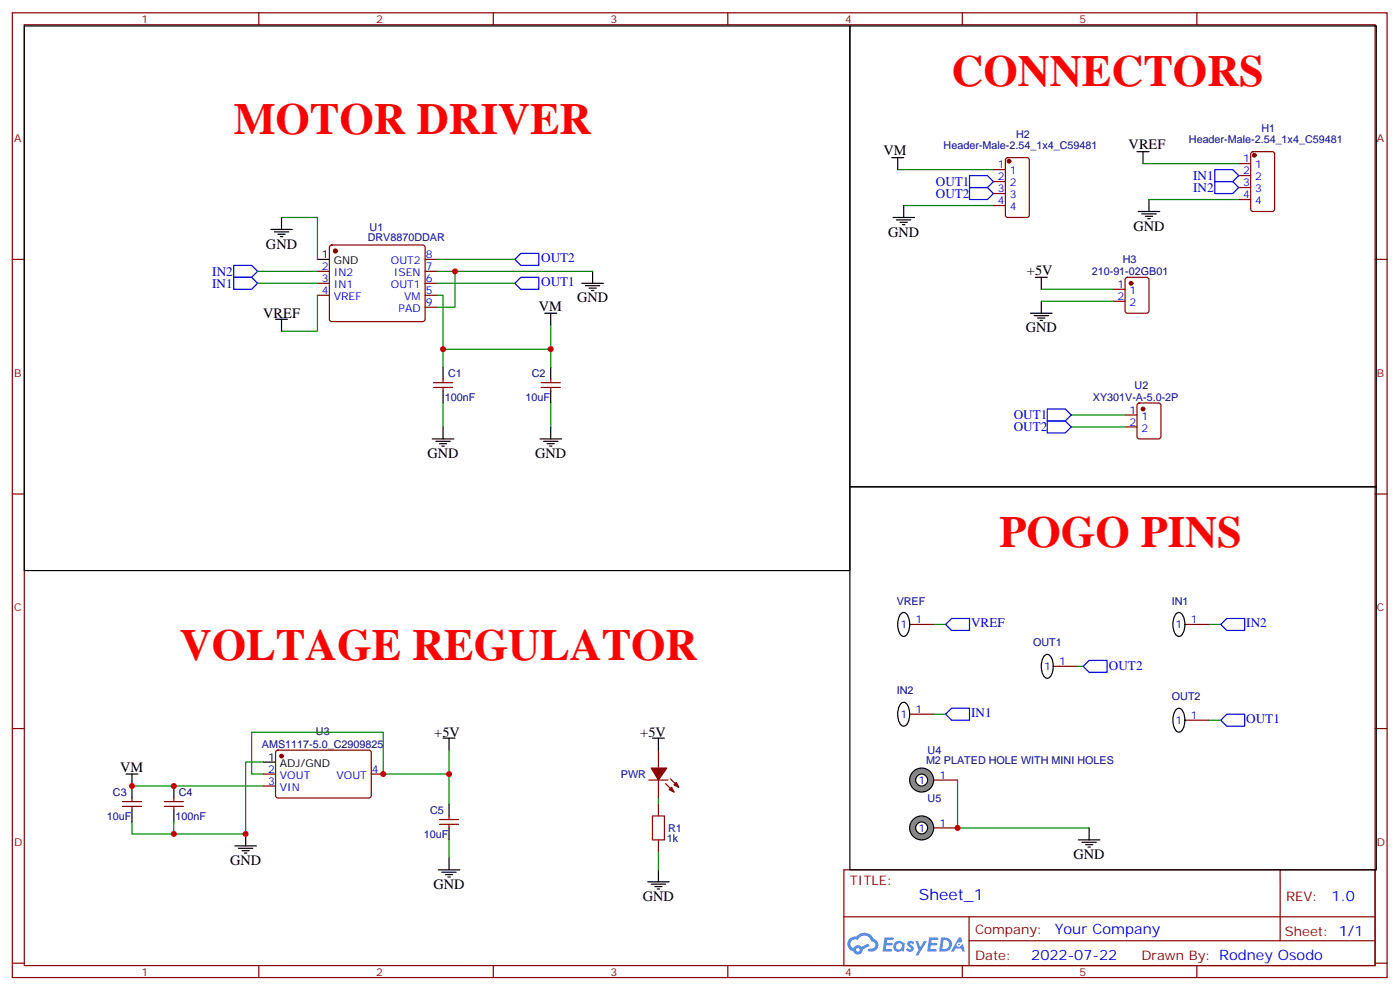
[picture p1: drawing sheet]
<svg xmlns="http://www.w3.org/2000/svg" width="413mm" height="292mm" viewBox="0 0 413 292" stroke-linecap="round" stroke-linejoin="round" font-family="sans-serif">
<g fill="none" stroke="#870000" stroke-width=".35">
<path d="M3.6 3.8h405.4v284.3h-405.4zM7.2 7.3h398.2v277.3h-398.2zM76.3 3.8v3.5M145.5 3.8v3.5M214.6 3.8v3.5M283.7 3.8v3.5M352.9 3.8v3.5M3.6 76.4h3.6M405.4 76.4h3.6M3.6 145.6h3.6M405.4 145.6h3.6M3.6 214.7h3.6"/>
<path d="M405.4 214.7h3.6M248.8 256.4h156.6v28.2h-156.6zM377.4 256.4v20.9M248.8 270.2h156.5M285.7 277.3h119.6M285.7 270.2v14.1M3.6 283.9h3.6M76.3 284.6v3.5M145.5 284.6v3.5M214.6 284.6v3.5M283.7 284.6v3.5M352.9 284.6v3.5"/>
<path d="M405.4 283.9h3.6"/>
</g>
<g fill="#5487ff">
<path d="M267.8 277.5a1.22 1.22 0 0 1 1.7 .3l-.4 .6a.47 .47 0 0 0-.3-.4 .47 .47 0 0 0-.5 .2l.2 .2a1.14 1.14 0 0 1 .7 1.7 1.14 1.14 0 0 1-1.9 0l-.2-.2 .5-.5 .7 .4a.29 .29 0 0 0 .4-.2 .29 .29 0 0 0-.3-.4 1.04 1.04 0 0 1-.6-1.7z"/>
<path d="M260.8 276.3h2.4l.3 .2-.1 .5h-1.9l-.1 .9h1.5l.4 .4-.4 .3h-1.6l-.2 1.1 1.8 .1 .1 .3-.1 .3h-2.7z"/>
<path d="M274 276.3h2.3l.3 .2-.1 .5h-1.8l-.1 .9h1.5l.3 .4-.4 .3h-1.6l-.1 1.1 1.7 .1 .2 .3-.2 .3h-2.6z"/>
<path d="M282.7 276.3h.7l.3 1.2-.6 .4a.69 .69 0 0 0-1 .2 .69 .69 0 0 0 .5 1 .69 .69 0 0 0 .8-.6l.5-.3 .6 2.2h-.8l-.2-.8h-1.8l-.5 .8h-.8z"/>
<path d="M269.9 277.4h.8l.6 1.8 1.1-1.8h.9l-2.6 4.2h-.8l.9-1.6z"/>
<path d="M277.5 276.3l-.6 4.1h1.3a2.11 2.11 0 0 0 2.5-2.1 2.11 2.11 0 0 0-2.5-2zM278.2 277a1.39 1.39 0 0 1 1.7 1.4 1.39 1.39 0 0 1-1.8 1.3h-.3z"/>
<path d="M263.8 277.9a1.54 1.54 0 0 0-.1 2.2 1.54 1.54 0 0 0 2.2 .1l.6 .2 .3-2.3-.2-.2h-.4a1.49 1.49 0 0 0-2.4 0zM264.1 278.9a.94 .94 0 0 1 1.8 0 .94 .94 0 0 1-1.8 0z"/>
<path d="M250.5 276.7a2.18 2.18 0 0 0 1.1 3.7 1.44 1.44 0 0 0 1.6 .9 1.44 1.44 0 0 0 1.2-1.5l2-1-.5-.7-1.9 .9a1.47 1.47 0 0 0-2.4 .5 1.39 1.39 0 0 1-.7-2 1.39 1.39 0 0 1 2-.4 2.12 2.12 0 0 1 2.2-1.3 2.12 2.12 0 0 1 1.9 1.7 1.14 1.14 0 0 1 1.1 1.4 1.14 1.14 0 0 1-1.7 .7 .43 .43 0 0 0-.5 .4 .43 .43 0 0 0 .4 .5 1.98 1.98 0 0 0 2.5-1.3 1.98 1.98 0 0 0-1.2-2.5 3.1 3.1 0 0 0-5.3-.7l-.9 .1zM252.4 280a.55 .55 0 0 1 1.1 0 .55 .55 0 0 1-1.1 0z"/>
<circle cx="282.7" cy="278.4" r=".26"/>
</g>
<g fill="#870000" stroke="#870000" stroke-width=".35">
<circle cx="98.9" cy="74" r=".53"/>
<circle cx="369.8" cy="45.8" r=".53"/>
<circle cx="297.5" cy="47.5" r=".53"/>
<circle cx="337" cy="120.5" r=".53"/>
</g>
<g fill="none" stroke="#870000" stroke-width=".35">
<path d="M292.9 50h3.5M292.9 53.5h3.5M292.9 57h3.5M296.7 46.7l.4-.2h5.7l.6 .4 .1 16.5-.5 .6-5.9 .1-.6-.5-.1-16.4zM365.2 48.2h3.6M365.2 51.8h3.6M365.2 55.3h3.6M365.2 58.8h3.6M369 44.9l.5-.2h5.6l.7 .4v16.5l-.4 .7h-5.9l-.7-.4v-16.5zM93.6 80h3.5M97.4 72.4l.4-.2h26.8l.5 .2 .2 .5v21.2l-.2 .5-.5 .2h-26.8l-.5-.2-.2-.5v-21.2zM125.3 80h3.6"/>
<path d="M125.3 76.4h3.6M292.9 60.6h3.5M93.6 83.5h3.5M93.6 87h3.5M125.3 83.5h3.6M125.3 87h3.6M125.3 90.6h3.6M127.8 112.8h5.7M127.8 114.2h5.7M130.6 111.7v1.1M130.6 114.2v1.1M159.6 112.8h5.6"/>
<path d="M159.6 114.2h5.6M162.4 111.7v1.1M162.4 114.2v1.1M335.5 119l.5-.2h5.6l.6 .4 .1 9.5-.5 .6-5.8 .1-.7-.5-.1-9.4zM331.7 122.3h3.5M331.7 125.8h3.5M268.2 184h7.1M310.6 196.4h7M349.4 184h7M268.2 210.5h7.1M349.4 212.3h7"/>
</g>
<g fill="none" stroke="#000" stroke-width=".35">
<path d="M250.6 7.7h155.2v135.8h-155.2zM262.9 46.5h3.6M264.7 46.5v3.5M335.2 44.7h3.6M337 44.7v3.5M338.8 58.8v3.5M79.8 67.6h6.4M80.9 68.3h4.2M82 69h2.1M82.7 69.7h.7M83 64.1v3.5M93.6 76.4h3.5"/>
<path d="M174.7 80v3.5M263.3 64.1h6.3M264.3 64.8h4.3M265.4 65.5h2.1M266.1 66.2h.7M266.5 60.6v3.5M335.6 62.3h6.3M336.7 63h4.2M337.7 63.7h2.1M338.4 64.5h.7M81.2 94.1h3.6M83 94.1v3.5"/>
<path d="M160.6 92.3h3.5M162.4 92.3v3.5M171.6 83.5h6.3M172.6 84.2h4.2M173.7 84.9h2.1M174.4 85.6h.7M130.6 108.2v3.5M130.6 115.3v3.5M162.4 108.2v3.5M162.4 115.3v3.5M127.5 129.4h6.3M128.5 130.1h4.3"/>
<path d="M129.6 130.8h2.1M130.3 131.5h.7M130.6 125.8v3.6M159.2 129.4h6.4M160.3 130.1h4.2M161.3 130.8h2.1M162 131.5h.7M162.4 125.8v3.6M250.6 143.5h155.2v112.9h-155.2zM265.7 180.9a1.31 1.31 0 0 1 1.4-.2 1.31 1.31 0 0 1 .7 1.1 5.3 5.3 0 0 1-.9 5.7 1.77 1.77 0 0 1-2-1.9l-.2-2.4 .4-1.4zM308 193.2a1.31 1.31 0 0 1 1.4-.2 1.31 1.31 0 0 1 .8 1.2 5.3 5.3 0 0 1-1 5.6 1.77 1.77 0 0 1-2-1.9l-.1-2.3 .3-1.4zM346.8 180.9a1.31 1.31 0 0 1 1.4-.2 1.31 1.31 0 0 1 .8 1.1 5.3 5.3 0 0 1-1 5.7 1.77 1.77 0 0 1-2-1.9l-.1-2.4 .3-1.4z"/>
<path d="M265.7 207.3a1.31 1.31 0 0 1 1.4-.2 1.31 1.31 0 0 1 .7 1.2 5.3 5.3 0 0 1-.9 5.6 1.77 1.77 0 0 1-2-1.8l-.2-2.4 .4-1.4zM346.8 209.1a1.31 1.31 0 0 1 1.4-.2 1.31 1.31 0 0 1 .8 1.2 5.3 5.3 0 0 1-1 5.6 1.77 1.77 0 0 1-2-1.9l-.1-2.3 .3-1.4z"/>
</g>
<g fill="none" stroke="#00f" stroke-width=".35">
<path d="M285.9 55.3h5.2l1.8 1.7-1.8 1.8h-5.2zM285.9 51.8h5.2l1.8 1.7-1.8 1.8h-5.2zM358.2 50h5.3l1.7 1.8-1.7 1.7h-5.3zM358.2 53.5h5.3l1.7 1.8-1.7 1.7h-5.3zM68.9 78.2h5.3l1.8 1.8-1.8 1.7h-5.3zM151.8 76.4l1.8-1.7h5.3v3.5h-5.3zM68.9 81.7h5.3l1.8 1.8-1.8 1.8h-5.3zM151.8 83.5l1.8-1.8h5.3v3.6h-5.3zM308.8 120.5h5.3l1.7 1.8-1.7 1.8h-5.3zM308.8 124.1h5.3l1.7 1.7-1.7 1.8h-5.3zM278.8 184l1.8-1.7h5.3v3.5h-5.3zM321.1 194.6h5.3v3.6h-5.3l-1.7-1.8z"/>
<path d="M359.9 184l1.8-1.7h5.3v3.5h-5.3zM278.8 210.5l1.8-1.8h5.3v3.6h-5.3zM359.9 212.3l1.8-1.8h5.3v3.5h-5.3z"/>
</g>
<g fill="none" stroke="#008700" stroke-width=".35">
<path d="M264.7 50h28.2M337 48.2h28.2M338.8 58.8h26.4M76 80h17.6M83 64.1h10.6v12.3M128.9 80h45.8M128.9 76.4h22.9M134.2 80v10.6h-5.3M266.5 60.6h26.4M76 83.5h17.6M93.6 87v10.6h-10.6M128.9 83.5h22.9"/>
<path d="M315.8 122.3h15.9M315.8 125.8h15.9M275.3 184h3.5M317.6 196.4h1.8M356.4 184h3.5M275.3 210.5h3.5M356.4 212.3h3.5"/>
</g>
<circle cx="271.7" cy="229.9" r="3.5" fill="#999" stroke="#000" stroke-width=".35"/>
<circle cx="271.7" cy="229.9" r="1.76" fill="#fff" stroke="#000" stroke-width=".35"/>
<path d="M275.3 229.9h7" fill="none" stroke="#870000" stroke-width=".35"/>
<circle cx="271.7" cy="244" r="3.5" fill="#999" stroke="#000" stroke-width=".35"/>
<circle cx="271.7" cy="244" r="1.76" fill="#fff" stroke="#000" stroke-width=".35"/>
<g fill="none" stroke="#870000" stroke-width=".35">
<path d="M328.2 85.3h3.5M328.2 88.8h3.5M332 81.9l.4-.2h5.7l.6 .5 .1 9.4-.5 .7h-5.9l-.6-.4-.1-9.5zM36.1 236.3h5.6M36.1 237.7h5.6M38.9 235.2v1.1M38.9 237.7v1M48.4 236.3h5.7M48.4 237.7h5.7M51.3 235.2v1.1M51.3 237.7v1M77.7 228.1h3.5"/>
<path d="M77.7 231.7h3.5M81.5 221.3l.5-.2h27l.5 .7-.1 13-.6 .4-27.1-.1-.5-.6v-12.7zM109.5 228.1h3.5M191.3 229.9h5.7M194.1 221.1v5.3M194.1 229.9v5.3M194.1 237v3.5M196.3 231l2.4 2.4M197.7 229.6l2.4 2.4M129.6 241.5h5.6M129.6 243h5.6M132.4 240.5v1"/>
<path d="M132.4 243v1M194.1 247.5v3.6M275.3 244h7"/>
</g>
<g fill="none" stroke="#000" stroke-width=".35">
<path d="M7.2 7.7h243.4v160.5h-243.4zM303.8 92.3h6.4M304.9 93h4.2M305.3 81.7h3.5M306 93.7h2.1M306.7 94.4h.7M307 81.7v3.6M307 88.8v3.5M130.6 217.6h3.6M132.4 217.6v3.5M192.4 217.6h3.5M194.1 217.6v3.5"/>
<path d="M37.1 228.1h3.6M38.9 228.1v7.1M38.9 238.7v3.6M51.3 231.7v3.5M51.3 238.7v3.6M77.7 224.6h3.5M132.4 237v3.5M69.3 249.3h6.3M70.3 250h4.2M71.4 250.7h2.1M72.1 251.4h.7M72.4 245.8v3.5"/>
<path d="M129.2 256.4h6.4M130.3 257.1h4.2M131.3 257.8h2.2M132 258.5h.8M132.4 244v3.5M132.4 252.8v3.6M191 259.9h6.3M194.1 256.4v3.5M318 247.5h6.3M319 248.2h4.3M320.1 249h2.1M320.8 249.7h.7"/>
<path d="M321.1 244v3.5M192 260.6h4.3M193.1 261.3h2.1M193.8 262h.7"/>
</g>
<g fill="none" stroke="#008700" stroke-width=".35">
<path d="M128.9 87h1.7v15.9h31.8v-7.1M307 85.3h21.2M307 88.8h21.2M130.6 102.9v5.3M130.6 118.8v7M162.4 102.9v5.3M162.4 118.8v7M38.9 231.7h38.8M77.7 224.6h-5.3v21.2h-33.5v-3.5M77.7 228.1h-3.5v-12.3h38.8v12.3h19.4M132.4 221.1v15.9M194.1 235.2v1.8"/>
<path d="M282.3 229.9v14.1h38.8M51.3 242.3v3.5M132.4 247.5v5.3M194.1 251.1v5.3"/>
</g>
<g fill="#870000" stroke="#870000" stroke-width=".35">
<path d="M197.3 232.7l.7-.7 .7 1.4z"/>
<path d="M198.7 231.3l.7-.7 .7 1.4z"/>
<path d="M192 226.4h4.6l-2.5 3.5z"/>
<circle cx="83" cy="222.8" r=".53"/>
<circle cx="333.5" cy="83.5" r=".53"/>
</g>
<path d="M192.4 240.5h3.5v7h-3.5z" fill="none" stroke="#a10000" stroke-width=".35"/>
<g fill="#c00">
<circle cx="134.2" cy="80" r=".88"/>
<circle cx="282.3" cy="244" r=".88"/>
<circle cx="72.4" cy="245.8" r=".88"/>
<circle cx="38.9" cy="231.7" r=".88"/>
<circle cx="51.3" cy="245.8" r=".88"/>
<circle cx="51.3" cy="231.7" r=".88"/>
<circle cx="113" cy="228.1" r=".88"/>
<circle cx="132.4" cy="228.1" r=".88"/>
<circle cx="130.6" cy="102.9" r=".88"/>
<circle cx="162.4" cy="102.9" r=".88"/>
</g>
<g font-size="13.1" fill="#f00">
<text x="280.6" y="25.3">CONNECTORS</text>
<text x="68.9" y="39.4">MOTOR DRIVER</text>
<text x="294.7" y="161.1">POGO PINS</text>
<text x="53" y="194.6">VOLTAGE REGULATOR</text>
</g>
<text font-size="4.6" fill="#00f" x="270.9" y="265.4">Sheet_1</text>
<g font-size="4.2">
<text x="260.5" y="45.8">VM</text>
<text x="332.8" y="44">VREF</text>
<text x="261.9" y="69.7">GND</text>
<text x="334.2" y="68">GND</text>
<text x="78.4" y="73.3">GND</text>
<text x="302.8" y="81">+5V</text>
<text x="170.1" y="89.1">GND</text>
<text x="77.6" y="93.7">VREF</text>
<text x="158.9" y="91.6">VM</text>
<text x="302.4" y="98">GND</text>
<text x="126" y="135">GND</text>
<text x="157.8" y="135">GND</text>
<text x="128" y="217.2">+5V</text>
<text x="188.8" y="217.2">+5V</text>
<text x="35.4" y="227.4">VM</text>
<text x="67.8" y="255">GND</text>
<text x="316.5" y="253.2">GND</text>
<text x="127.8" y="262">GND</text>
<text x="189.5" y="265.5">GND</text>
</g>
<g font-size="4.2" fill="#00f">
<text x="392.6" y="265.6">1.0</text>
<text x="311" y="275.2">Your Company</text>
<text x="304.1" y="283">2022-07-22</text>
</g>
<g font-size="3.9" fill="#00f">
<text x="351.8" y="53">IN1</text>
<text x="275.9" y="58.3">OUT2</text>
<text x="275.9" y="54.7">OUT1</text>
<text x="351.8" y="56.5">IN2</text>
<text x="159.6" y="77.1">OUT2</text>
<text x="62.6" y="81.3">IN2</text>
<text x="62.6" y="84.8">IN1</text>
<text x="159.6" y="84.2">OUT1</text>
<text x="298.9" y="123.5">OUT1</text>
<text x="298.9" y="127.1">OUT2</text>
<text x="286.3" y="184.8">VREF</text>
<text x="367.5" y="184.8">IN2</text>
<text x="327" y="197.6">OUT2</text>
<text x="286.3" y="211.3">IN1</text>
<text x="367.5" y="213">OUT1</text>
</g>
<g font-size="3.9" fill="#800">
<text x="250.6" y="260.9">TITLE:</text>
<text x="379.2" y="265.6">REV:</text>
<text x="287.5" y="275.1">Company:</text>
<text x="378.9" y="275.8">Sheet: 1/1</text>
<text x="287.5" y="282.8">Date:</text>
<text x="336.5" y="282.9">Drawn By: Rodney Osodo</text>
</g>
<g font-size="3.2" fill="#800">
<text x="41.7" y="6.8">1</text>
<text x="110.9" y="6.8">2</text>
<text x="180" y="6.8">3</text>
<text x="249.2" y="6.8">4</text>
<text x="318.3" y="6.8">5</text>
<text x="4.2" y="41.9">A</text>
<text x="406" y="41.9">A</text>
<text x="4.2" y="111">B</text>
<text x="406" y="111">B</text>
<text x="4.2" y="180.2">C</text>
<text x="406" y="180.2">C</text>
<text x="4.2" y="249.3">D</text>
<text x="406" y="249.3">D</text>
<text x="41.7" y="287.6">1</text>
<text x="110.9" y="287.6">2</text>
<text x="180" y="287.6">3</text>
<text x="249.2" y="287.6">4</text>
<text x="318.3" y="287.6">5</text>
</g>
<g font-size="3.2" fill="#000080">
<text x="299.6" y="40.6">H2</text>
<text x="371.9" y="38.8">H1</text>
<text x="278.2" y="44">Header-Male-2.54_1x4_C59481</text>
<text x="350.5" y="42.2">Header-Male-2.54_1x4_C59481</text>
<text x="108.4" y="71.2">DRV8870DDAR</text>
<text x="109" y="68.1">U1</text>
<text x="331.1" y="77.5">H3</text>
<text x="321.9" y="81.1">210-91-02GB01</text>
<text x="132.1" y="111.1">C1</text>
<text x="156.8" y="111.1">C2</text>
<text x="131.1" y="118.1">100nF</text>
<text x="155" y="118.1">10uF</text>
<text x="322.2" y="118.1">XY301V-A-5.0-2P</text>
<text x="334.5" y="114.7">U2</text>
<text x="264.4" y="178.2">VREF</text>
<text x="345.5" y="178.2">IN1</text>
<text x="304.6" y="190.5">OUT1</text>
<text x="264.4" y="204.6">IN2</text>
<text x="345.5" y="206.4">OUT2</text>
<text x="77.2" y="220.5">AMS1117-5.0_C2909825</text>
<text x="93.2" y="216.7">U3</text>
<text x="273" y="225.2">M2 PLATED HOLE WITH MINI HOLES</text>
<text x="273.5" y="222.3">U4</text>
<text x="183" y="229.3">PWR</text>
<text x="33.3" y="234.6">C3</text>
<text x="52.7" y="234.6">C4</text>
<text x="126.8" y="239.9">C5</text>
<text x="273.5" y="236.4">U5</text>
<text x="31.5" y="241.6">10uF</text>
<text x="51.8" y="241.6">100nF</text>
<text x="197" y="245.1">R1</text>
<text x="125" y="246.9">10uF</text>
<text x="196.6" y="248.2">1k</text>
</g>
<g font-size="3.2" fill="#00f">
<text x="366.6" y="47.9">1</text>
<text x="294.2" y="49.6">1</text>
<text x="294.2" y="53.2">2</text>
<text x="297.7" y="51.4">1</text>
<text x="366.6" y="51.4">2</text>
<text x="370.1" y="49.6">1</text>
<text x="370.1" y="53.2">2</text>
<text x="294.2" y="56.7">3</text>
<text x="297.7" y="54.9">2</text>
<text x="297.7" y="58.5">3</text>
<text x="366.6" y="54.9">3</text>
<text x="366.6" y="58.5">4</text>
<text x="370.1" y="56.7">3</text>
<text x="294.2" y="60.2">4</text>
<text x="297.7" y="62">4</text>
<text x="370.1" y="60.2">4</text>
<text x="115.2" y="77.9">OUT2</text>
<text x="125.5" y="76.1">8</text>
<text x="94.9" y="79.6">2</text>
<text x="94.9" y="83.1">3</text>
<text x="98.4" y="81.4">IN2</text>
<text x="116.2" y="81.4">ISEN</text>
<text x="125.5" y="83.1">6</text>
<text x="125.5" y="79.6">7</text>
<text x="94.9" y="86.7">4</text>
<text x="98.4" y="84.9">IN1</text>
<text x="98.4" y="88.4">VREF</text>
<text x="115.2" y="84.9">OUT1</text>
<text x="119.2" y="88.4">VM</text>
<text x="125.5" y="86.7">5</text>
<text x="329.5" y="84.9">1</text>
<text x="329.5" y="88.4">2</text>
<text x="333" y="86.7">1</text>
<text x="117.5" y="92">PAD</text>
<text x="125.5" y="90.2">9</text>
<text x="333" y="90.2">2</text>
<text x="333.1" y="122">1</text>
<text x="333.1" y="125.5">2</text>
<text x="336.5" y="123.7">1</text>
<text x="336.5" y="127.2">2</text>
<text x="265.5" y="185.1">1</text>
<text x="270" y="183.7">1</text>
<text x="346.6" y="185.1">1</text>
<text x="351.1" y="183.7">1</text>
<text x="307.8" y="197.4">1</text>
<text x="312.3" y="196">1</text>
<text x="265.5" y="211.6">1</text>
<text x="270" y="210.1">1</text>
<text x="346.6" y="213.3">1</text>
<text x="351.1" y="211.9">1</text>
<text x="79.1" y="227.8">2</text>
<text x="109.6" y="227.8">4</text>
<text x="79.1" y="231.3">3</text>
<text x="82.5" y="233.1">VIN</text>
<text x="82.5" y="229.6">VOUT</text>
<text x="99.2" y="229.6">VOUT</text>
<text x="270.8" y="231">1</text>
<text x="277" y="229.6">1</text>
<text x="270.8" y="245.1">1</text>
<text x="277" y="243.7">1</text>
</g>
<g font-size="3.2">
<text x="94.9" y="76.1">1</text>
<text x="98.4" y="77.9">GND</text>
<text x="79.1" y="224.3">1</text>
<text x="82.5" y="226">ADJ/GND</text>
</g>
</svg>
